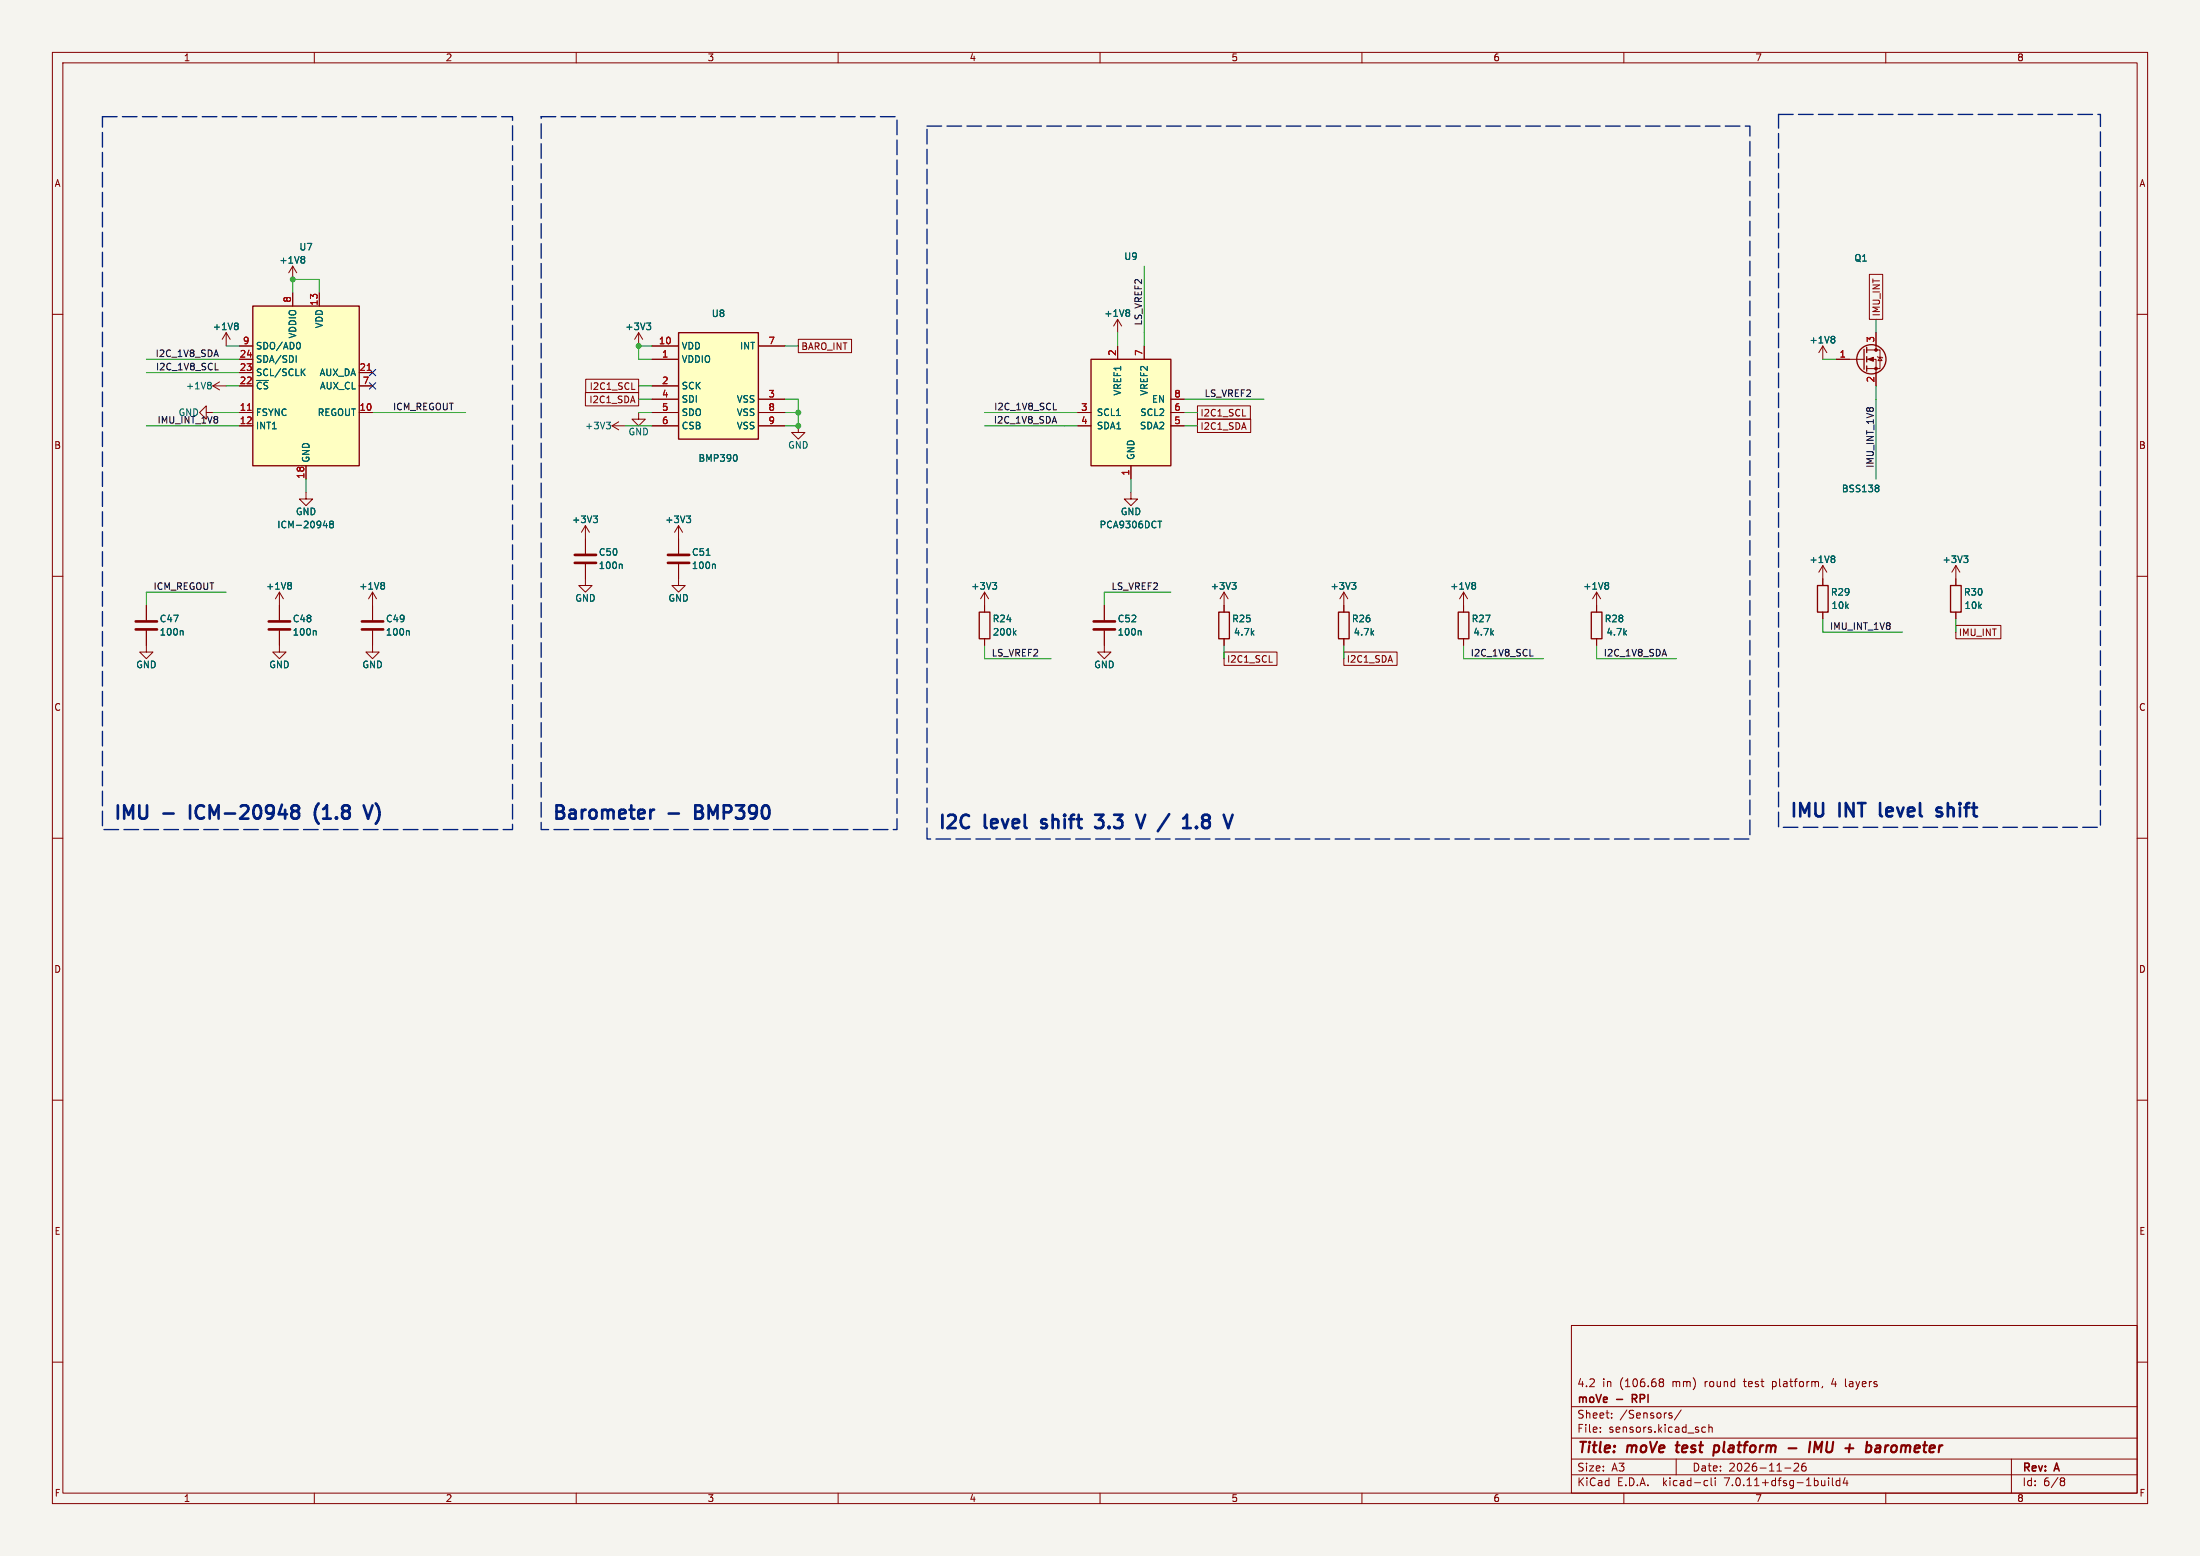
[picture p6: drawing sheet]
<svg xmlns="http://www.w3.org/2000/svg" width="420mm" height="297mm" viewBox="0 0 420 297" stroke-linecap="round" stroke-linejoin="round" font-family="sans-serif">
<path d="M0 0h420v297h-420z" fill="#f5f4ef" stroke="#f5f4ef" stroke-width=".19"/>
<g fill="none" stroke="#840000" stroke-width=".19">
<path d="M10 10h400v277h-400zM12 12h396v273h-396zM60 10v2M110 10v2M160 10v2M210 10v2M260 10v2M310 10v2M360 10v2M10 60h2M55.9 50.8v2.5M55.9 55.9v2.5"/>
<path d="M55.9 50.8l-.8 1.3M55.9 50.8l.7 1.3M61 55.9v2.5M356.9 52.4h2.5v8.6h-2.5zM408 60h2M39.4 78.7v-1.2l-1.3 1.2 1.3 1.3v-1.3h1.2M40.6 73.7l1.3 .7M40.6 73.7h2.6M41.9 72.9l-1.3 .8M43.2 63.5l-.8 1.3M43.2 63.5v2.5M43.2 63.5l.7 1.3"/>
<path d="M45.7 73.7h2.6M45.7 78.7h2.6M45.7 71.1h2.6M45.7 68.6h2.6M45.7 66h2.6M68.6 73.7h2.5M68.6 78.7h2.5M68.6 71.1h2.5M111.8 74.9h10.1v2.6h-10.1zM111.8 72.4h10.1v2.5h-10.1zM120.6 74.3h.6M121.9 78.7v1.3h1.3l-1.3 1.3-1.3-1.3h1.3"/>
<path d="M121.9 63.5l-.7 1.3M121.9 63.5v2.5M121.9 63.5l.8 1.3M124.5 73.7h5M124.5 78.7h5M124.5 68.6h5M124.5 66h5M124.5 76.2h5M144.8 78.7h5.1M144.8 66h5.1M144.8 76.2h5.1M152.4 64.8h10.2v2.5h-10.2z"/>
<path d="M205.7 78.7h2.6M213.4 61l-.8 1.2M213.4 61v2.5M213.4 66v2.6M213.4 61l.7 1.2M218.4 66v2.6M223.5 78.7h2.6M223.5 76.2h2.6M228.6 77.5h10.1v2.5h-10.1zM237.2 79.4h.6M348 66v2.6M348 66l-.8 1.3"/>
<path d="M348 66l.7 1.3M350.5 68.6h5.4M356.4 68.6h1.7v5.1M356.4 66.8h2.5v3.6h-2.5M358.1 63.5v3.3M358.4 68.1l1 .2M358.9 68.2l.4 .6h-.8zM45.7 81.3h2.6M58.4 94v1.3h1.3l-1.3 1.2-1.3-1.2h1.3M58.4 88.9v2.5M116.8 81.3h2.6M116.8 81.3l1.3 .7"/>
<path d="M118.1 80.5l-1.3 .8M124.5 81.3h5M144.8 81.3h5.1M152.4 81.3v1.3h1.3l-1.3 1.2-1.3-1.2h1.3M205.7 81.3h2.6M215.9 94v1.3h1.3l-1.3 1.2-1.3-1.2h1.3M215.9 88.9v2.5M223.5 81.3h2.6M228.6 80h10.2v2.6h-10.2zM10 110h2M27.9 115.6v2.8M53.3 113v5.4"/>
<path d="M53.3 113l-.7 1.3M53.3 113l.8 1.3M71.1 113l-.7 1.3M71.1 113v5.4M71.1 113l.8 1.3M111.8 107.7v4.1h1.2l-1.2 1.2-1.3-1.2h1.3M111.8 100.3v5.4M111.8 100.3l-.8 1.3M111.8 100.3l.7 1.3M129.5 107.7v4.1h1.3l-1.3 1.2-1.2-1.2h1.2M129.5 100.3l-.7 1.3M129.5 100.3v5.4"/>
<path d="M129.5 100.3l.8 1.3M188 113l-.8 1.3M188 113v3.8M188 113l.7 1.3M210.8 115.6v2.8M233.7 113l-.8 1.3M233.7 113v3.8M233.7 113l.7 1.3M256.5 113v3.8M256.5 113l-.7 1.3M256.5 113l.8 1.3M279.4 113l-.8 1.3"/>
<path d="M279.4 113v3.8M279.4 113l.8 1.3M304.8 113l-.8 1.3M304.8 113v3.8M304.8 113l.8 1.3M348 108v3.8M348 116.8v1.3M348 108l-.8 1.2M348 108l.7 1.2M373.4 119.4h8.6v2.5h-8.6zM373.4 108l-.8 1.2M373.4 108v3.8"/>
<path d="M373.4 116.8v1.3M373.4 108l.7 1.2M408 110h2M27.9 120.4v4.1h1.3l-1.3 1.2-1.2-1.2h1.2M53.3 120.4v4.1h1.3l-1.3 1.2-1.2-1.2h1.2M71.1 120.4v4.1h1.3l-1.3 1.2-1.3-1.2h1.3M188 121.9v1.3M210.8 120.4v4.1h1.3l-1.3 1.2-1.3-1.2h1.3M233.7 124.5h10.1v2.5h-10.1zM233.7 121.9v1.3M242.3 126.4h.6M256.5 124.5h10.2v2.5h-10.2z"/>
<path d="M256.5 121.9v1.3M279.4 121.9v1.3M304.8 121.9v1.3M10 160h2M408 160h2M10 210h2M408 210h2M10 260h2M300 253h108v32h-108zM408 260h2M300 278.5h108M300 274.5h108"/>
<path d="M300 268.5h108M305.5 273.2v.2M305.5 272.5v.1M307.7 270.5v.2M307.7 269.8v.1M316.9 263.8h.1M316.9 263.3l.4-.1 .2 .1 .1 .2-.3 .3M317 263.8h.3M317 263.8l-.1 .1M317.3 263.8l.3 .3-.1 .4-.2 .2-.4-.1M318.8 270.2l.4 .1v.2l-.2 .2h-.3M318.8 269.7l.4 .1"/>
<path d="M320 278.5v3M320.9 269.1l-1.2 1.9M325.6 272.5l-.4-.1-.3 .3 .1 .6h.6M326.2 272.5l.2-.1 .4 .1 .1 .9M326.2 271.9v1.5M342.5 279.4l.6-.1 .2 .1 .1 .3-1 1.1h1M344.7 279.3a.59 .59 0 0 0-.8 .6v.6l.2 .2 .4 .1 .2-.2 .1-.5-.1-.2h-.5l-.3 .2M347.9 264.6l-.1 .3M350 263.1l-.3 1.1h.9M352.3 263.2v1.3l.2 .2M384 278.5v6.5M60 285v2"/>
<path d="M110 285v2M160 285v2M210 285v2M260 285v2M300 281.5h108M310 285v2M325.6 282.6l.4 .1M326 283.5l-.4 .1M326.7 282.1v1.3l.2 .2M327.4 282.1v.1M327.4 282.6v1M340.7 280.2h1.2"/>
<path d="M349.1 282.1v.1M349.1 282.6v1M349.8 282.1v1.3l.2 .2M351.2 282.7l-.4-.1-.3 .3 .2 .6h.5M351.2 282.1v1.5M352.2 282l-.3 1.1h.9M352.6 282.6v1M360 285v2M393.6 282.1h.3l.3 .3-.3 .3M393.6 282.7h.3M393.9 282.7l.2 .2 .1 .4-.3 .3h-.3"/>
</g>
<g fill="none" stroke="#840000" stroke-width=".4">
<path d="M319.9 275.9h.7M320.3 275.2l-.3 1.7 .3 .3M327.2 277.1h.7M327.3 276h.8M327.3 275.9l-.2 2M341.4 276.4h1.6M345.6 275.2l-.3 2M346.3 277.2l.2-2 .5 1.4 .9-1.4-.3 2M356.4 275.2l-.2 2M358.9 276v1.2M359 276.3l-.2 .1M360 275.9l-.2 1.3"/>
<path d="M360.4 275.9l-.5 .4"/>
</g>
<path d="M311.6 267h.6M312.2 266.2h-.6v1.5" fill="none" stroke="#840000" stroke-width=".3"/>
<path d="M25.9 118.6h4.1M51.3 118.6h4.1M69.1 118.6h4.1M109.7 107.4h4.1M109.7 105.9h4.1M127.5 107.4h4.1M127.5 105.9h4.1M208.8 118.6h4.1M25.9 120.1h4.1M51.3 120.1h4.1M69.1 120.1h4.1M208.8 120.1h4.1" fill="none" stroke="#840000" stroke-width=".51"/>
<g fill="none" stroke="#006464" stroke-width=".19">
<path d="M57.9 49l.3 .2-.3 .3 .3 .2v.3l-.3 .2M215.4 59.1l.3 .3-.3 .3 .3 .2v.2l-.3 .3M40.1 73l.2 .2-.2 .3 .2 .3v.2l-.2 .2M45.2 61.7l.3 .2-.3 .3 .3 .2v.3l-.3 .2M56.5 67.9v1.3M57 65.3a.79 .79 0 0 1 0 1.3M57.7 71l.5 .7M58.2 70.4l-.7 .8M123.4 61.7h.8l-.4 .4M124 62.1l.2 .3v.3l-.2 .2M350 64.2l.3 .2-.3 .3 .3 .3v.2l-.3 .3M62.3 99.9v.8"/>
<path d="M113.3 98.5h.8l-.5 .5M113.8 99l.3 .2v.3l-.3 .3M115.8 80.6h.7l-.4 .5M116.3 81.1l.2 .2v.3l-.2 .3M131.1 98.5h.7l-.4 .5M131.6 99l.2 .2v.3l-.2 .3M140.5 86.8l.2 .5-.2 .7M221 99.5h.8M358.5 92.6l.2 .2-.2 .3 .1 .2 .1 .3-.2 .3M55.4 111.2l.2 .2-.2 .3 .2 .3v.2l-.2 .3M61.7 100.3h.8M63.2 100l-.3-.2 .3-.3h.3l.2 .2-.3 .3"/>
<path d="M63.2 100l-.3 .3 .1 .3 .2 .1h.3l.2-.2v-.2l-.3-.3M63.2 100h.2M73.2 111.2l.2 .2-.2 .3 .2 .3v.2l-.2 .3M118.6 107.7l.2 .2v.6M134.8 106h.7M136.4 107.7l.2 .2v.6M189.5 111.2h.8l-.5 .5M190 111.7l.3 .2v.3l-.3 .3M235.2 111.2h.8l-.4 .5M235.7 111.7l.3 .2v.3l-.3 .3M258.1 111.2h.7l-.4 .5M258.6 111.7l.2 .2v.3l-.2 .3"/>
<path d="M281.5 111.2l.2 .2-.2 .3 .2 .3v.2l-.2 .3M306.9 111.2l.2 .2-.2 .3 .2 .3v.2l-.2 .3M350 106.1l.3 .3-.3 .3 .3 .2v.2l-.3 .3M374.9 106.1h.8l-.4 .5M375.4 106.6l.3 .2v.3l-.3 .3M34.8 120.4l.2 .2v.6M60.2 120.4l.2 .2v.6M78 120.4l.1 .2v.6M193.6 120.7l.4 .5M194 120.4l-.5 .5M217.7 120.4l.1 .2v.6"/>
</g>
<g fill="#ffffc2" stroke="#ffffc2" stroke-width=".19">
<path d="M48.3 58.4h20.3v30.5h-20.3z"/>
<path d="M129.5 63.5h15.3v20.3h-15.3z"/>
<path d="M208.3 68.6h15.2v20.3h-15.2z"/>
</g>
<g fill="none" stroke="#840000" stroke-width=".25">
<path d="M48.3 58.4h20.3v30.5h-20.3zM129.5 63.5h15.3v20.3h-15.3zM208.3 68.6h15.2v20.3h-15.2zM355.9 66.7v3.8M356.4 66.3v1M356.4 68.1v1M356.4 69.9v1M186.9 116.8h2.1v5.1h-2.1zM232.7 116.8h2v5.1h-2zM255.5 116.8h2.1v5.1h-2.1zM278.4 116.8h2v5.1h-2zM303.8 116.8h2v5.1h-2z"/>
<path d="M347 111.8h2v5h-2zM372.4 111.8h2v5h-2z"/>
<circle cx="357.3" cy="68.6" r="2.79"/>
</g>
<path d="M47.2 78.3h.8M70.1 70.7h.7" fill="none" stroke="#a90000" stroke-width=".19"/>
<g fill="#840000" stroke="#840000" stroke-width=".19">
<path d="M356.6 68.6l1-.4v.8z"/>
<circle cx="358.1" cy="70.4" r=".25"/>
<circle cx="358.1" cy="66.8" r=".25"/>
</g>
<path d="M41.1 70.6h.6M201.1 78.2h.6M292.1 125.2h.6" fill="none" stroke="#0f0f0f" stroke-width=".19"/>
<g fill="none" stroke="#002080" stroke-width=".51">
<path d="M36.3 153.7v2.6M55.9 153.8l.2-.1 .7 .1a.53 .53 0 0 1 .3 .6 .53 .53 0 0 1-.5 .4M55.9 154.7l.2 .1M56.1 154.8h.5M56.1 154.8l-.2 .1M56.6 154.8l.5 .5-.1 .7-.4 .3-.7-.2M60.8 153.4a2.91 2.91 0 0 0 0 3.8M69.4 153.7l.9 2.6 .8-2.6M71.7 153.4a2.91 2.91 0 0 1 0 3.8M124.9 154.6a.65 .65 0 0 0-.8 .4M132.7 154.9h.9M133.6 153.7h-.9v2.6h1"/>
<path d="M198.8 157.9l.2 .2M198.9 156.5l-.1 .2 .1 .4M209.1 155.5h1.5l-.8 1 .6 .1M209.1 157.8l.3 .3 1-.2M216.9 155.5l.9 2.6 .8-2.6M228.4 157.8l.1 .1-.1 .2M228.4 157.8l-.1 .1 .1 .2M228.4 157.8v.3M230 156.6l-.5 .5v.5l.2 .3 .8 .2M230 156.6h.5M230.5 155.5l-.8 .1a.53 .53 0 0 0-.2 .6 .53 .53 0 0 0 .5 .4M358.9 153.3v2.2l.1 .2"/>
<path d="M370.6 154.3l-.6-.2-.3 .4 .1 .4 .8 .2 .2 .2-.2 .4-.2 .1-.7-.1"/>
</g>
<path d="M19.6 22.3h78.2v136h-78.2v-136M103.3 22.3h67.9v136h-67.9v-136M177 24.1h157.1v136h-157.1v-136M339.5 21.8h61.5v136.1h-61.5v-136.1" fill="none" stroke="#002080" stroke-width=".25" stroke-dasharray="2.8 1"/>
<g fill="none" stroke="#009600" stroke-width=".19">
<path d="M55.9 55.9v-2.6h5.1v2.6M218.4 50.8v15.2M27.9 71.1h17.8M27.9 68.6h17.8M40.6 78.7h5.1M43.2 73.7h2.5M43.2 66h2.5M71.1 78.7h17.8M121.9 78.7h2.6M121.9 73.7h2.6M121.9 76.2h2.6M124.5 66h-2.6v2.6h2.6"/>
<path d="M149.9 78.7h2.5M149.9 76.2h2.5v5.1h-2.5M149.9 66h2.5M188 78.7h17.7M213.4 63.5v2.5M226.1 78.7h2.5M226.1 76.2h15.2M348 68.6h2.5M358.1 61v2.5M358.1 73.7v17.7M27.9 81.3h17.8M58.4 91.4v2.6"/>
<path d="M119.4 81.3h5.1M188 81.3h17.7M215.9 91.4v2.6M226.1 81.3h2.5M43.2 113h-15.3v2.6M223.5 113h-12.7v2.6M348 118.1v2.6h15.2M373.4 118.1v2.6M188 123.2v2.5h12.7M233.7 123.2v2.5M256.5 123.2v2.5M279.4 123.2v2.5h15.2"/>
<path d="M304.8 123.2v2.5h15.2"/>
</g>
<path d="M70.5 73.1l1.2 1.2M70.5 70.5l1.2 1.2M71.7 73.1l-1.2 1.2M71.7 70.5l-1.2 1.2" fill="none" stroke="#000084" stroke-width=".19"/>
<g fill="#009600" stroke="#009600" stroke-width=".19">
<circle cx="152.4" cy="78.7" r=".46"/>
<circle cx="121.9" cy="66" r=".46"/>
<circle cx="152.4" cy="81.3" r=".46"/>
<circle cx="55.9" cy="53.3" r=".46"/>
</g>
<g font-size="3.5" fill="#002080">
<text x="21.6" y="156.6">IMU</text>
<text x="31.3" y="156.6">-</text>
<text x="37.4" y="156.6">ICM-20948</text>
<text x="62.2" y="156.6">(1.8</text>
<text x="105.3" y="156.6">Barometer</text>
<text x="127.7" y="156.6">-</text>
<text x="133.8" y="156.6">BMP390</text>
<text x="179" y="158.4">I2C</text>
<text x="188.1" y="158.4">level</text>
<text x="200" y="158.4">shift</text>
<text x="211.4" y="158.4">3.3</text>
<text x="220.4" y="158.4">V</text>
<text x="225.5" y="158.4">/</text>
<text x="231.1" y="158.4">1.8</text>
<text x="341.5" y="156.2">IMU</text>
<text x="351.3" y="156.2">INT</text>
<text x="360" y="156.2">level</text>
<text x="371.9" y="156.2">shift</text>
</g>
<g font-size="2.8" fill="#840000">
<text x="301" y="277.9">Title:</text>
<text x="310.6" y="277.9">moVe</text>
<text x="320.9" y="277.9">test</text>
<text x="328.8" y="277.9">platform</text>
<text x="348.6" y="277.9">IMU</text>
<text x="356.3" y="277.9">+</text>
<text x="361.1" y="277.9">barometer</text>
</g>
<g font-size="2.1" fill="#840000">
<text x="301" y="268.2">moVe</text>
<text x="301" y="265">4.2</text>
<text x="305.9" y="265">in</text>
<text x="308.7" y="268.2">-</text>
<text x="309.2" y="265">(106.68</text>
<text x="312.3" y="268.2">RPI</text>
<text x="319.4" y="265">mm)</text>
<text x="325.7" y="265">round</text>
<text x="333.3" y="265">test</text>
<text x="338.9" y="265">platform,</text>
<text x="350.4" y="265">4</text>
<text x="353.1" y="265">layers</text>
<text x="301" y="273.7">File:</text>
<text x="301" y="271">Sheet:</text>
<text x="307.1" y="273.7">sensors.kicad_sch</text>
<text x="309.2" y="271">/Sensors/</text>
<text x="301" y="281.1">Size:</text>
<text x="307.6" y="281.1">A3</text>
<text x="323" y="281.1">Date:</text>
<text x="330" y="281.1">2026-11-26</text>
<text x="386" y="281.3">Rev:</text>
<text x="392.4" y="281.3">A</text>
<text x="301" y="283.9">KiCad</text>
<text x="308.7" y="283.9">E.D.A.</text>
<text x="317.6" y="283.9">kicad-cli</text>
<text x="329.5" y="283.9">7.0.11+dfsg-1build4</text>
<text x="386" y="283.9">Id:</text>
<text x="390.1" y="283.9">6/8</text>
</g>
<g font-size="1.8" fill="#840000">
<text x="35" y="11.9">1</text>
<text x="85" y="11.9">2</text>
<text x="135" y="11.9">3</text>
<text x="185" y="11.9">4</text>
<text x="235" y="11.9">5</text>
<text x="285" y="11.9">6</text>
<text x="335" y="11.9">7</text>
<text x="385" y="11.9">8</text>
<text x="10.3" y="35.9">A</text>
<text x="408.3" y="35.9">A</text>
<text x="359.1" y="60.5" transform="rotate(-90 359.1 60.5)">IMU_INT</text>
<text x="152.9" y="67">BARO_INT</text>
<text x="112.4" y="77.2">I2C1_SDA</text>
<text x="112.5" y="74.6">I2C1_SCL</text>
<text x="229.1" y="82.2">I2C1_SDA</text>
<text x="229.1" y="79.7">I2C1_SCL</text>
<text x="10.3" y="85.9">B</text>
<text x="408.2" y="85.9">B</text>
<text x="373.9" y="121.6">IMU_INT</text>
<text x="234.2" y="126.7">I2C1_SCL</text>
<text x="257" y="126.7">I2C1_SDA</text>
<text x="10.3" y="135.9">C</text>
<text x="408.2" y="135.9">C</text>
<text x="10.3" y="185.9">D</text>
<text x="408.2" y="185.9">D</text>
<text x="10.3" y="235.9">E</text>
<text x="408.3" y="235.9">E</text>
<text x="10.3" y="285.9">F</text>
<text x="35" y="286.9">1</text>
<text x="85" y="286.9">2</text>
<text x="135" y="286.9">3</text>
<text x="185" y="286.9">4</text>
<text x="235" y="286.9">5</text>
<text x="285" y="286.9">6</text>
<text x="335" y="286.9">7</text>
<text x="385" y="286.9">8</text>
<text x="408.3" y="285.9">F</text>
</g>
<g font-size="1.8" fill="#006464">
<text x="53.2" y="50.5">+1V8</text>
<text x="57" y="48">U7</text>
<text x="214.5" y="49.8">U9</text>
<text x="353.9" y="50.1">Q1</text>
<text x="40.5" y="63.2">+1V8</text>
<text x="56.7" y="64.7" transform="rotate(-90 56.7 64.7)">VDDIO</text>
<text x="61.8" y="62.8" transform="rotate(-90 61.8 62.8)">VDD</text>
<text x="119.3" y="63.2">+3V3</text>
<text x="135.8" y="60.7">U8</text>
<text x="210.7" y="60.7">+1V8</text>
<text x="345.3" y="65.8">+1V8</text>
<text x="48.8" y="72">SCL/SCLK</text>
<text x="48.8" y="69.4">SDA/SDI</text>
<text x="48.8" y="66.9">SDO/AD0</text>
<text x="60.9" y="72">AUX_DA</text>
<text x="130" y="69.4">VDDIO</text>
<text x="130" y="66.9">VDD</text>
<text x="141.2" y="66.9">INT</text>
<text x="35.4" y="74.5">+1V8</text>
<text x="48.8" y="74.5">~{CS}</text>
<text x="61" y="74.5">AUX_CL</text>
<text x="130" y="74.5">SCK</text>
<text x="130" y="77.1">SDI</text>
<text x="140.6" y="77.1">VSS</text>
<text x="214.2" y="75.6" transform="rotate(-90 214.2 75.6)">VREF1</text>
<text x="219.3" y="75.6" transform="rotate(-90 219.3 75.6)">VREF2</text>
<text x="219.8" y="77.1">EN</text>
<text x="48.8" y="79.6">FSYNC</text>
<text x="48.8" y="82.1">INT1</text>
<text x="60.6" y="79.6">REGOUT</text>
<text x="111.6" y="82.1">+3V3</text>
<text x="119.9" y="83.3">GND</text>
<text x="130" y="79.6">SDO</text>
<text x="130" y="82.1">CSB</text>
<text x="140.6" y="79.6">VSS</text>
<text x="140.6" y="82.1">VSS</text>
<text x="209.3" y="79.6">SCL1</text>
<text x="209.3" y="82.1">SDA1</text>
<text x="217.5" y="82.1">SDA2</text>
<text x="217.6" y="79.6">SCL2</text>
<text x="59.3" y="88.4" transform="rotate(-90 59.3 88.4)">GND</text>
<text x="133.2" y="88.3">BMP390</text>
<text x="150.4" y="85.8">GND</text>
<text x="216.8" y="87.9" transform="rotate(-90 216.8 87.9)">GND</text>
<text x="351.5" y="94.2">BSS138</text>
<text x="52.8" y="101">ICM-20948</text>
<text x="56.4" y="98.5">GND</text>
<text x="109.1" y="100">+3V3</text>
<text x="126.9" y="100">+3V3</text>
<text x="209.8" y="101">PCA9306DCT</text>
<text x="213.9" y="98.5">GND</text>
<text x="114.2" y="106.3">C50</text>
<text x="132" y="106.3">C51</text>
<text x="345.3" y="107.7">+1V8</text>
<text x="370.7" y="107.7">+3V3</text>
<text x="50.7" y="112.7">+1V8</text>
<text x="68.5" y="112.7">+1V8</text>
<text x="114.2" y="108.8">100n</text>
<text x="132" y="108.8">100n</text>
<text x="185.3" y="112.7">+3V3</text>
<text x="231" y="112.7">+3V3</text>
<text x="253.9" y="112.7">+3V3</text>
<text x="276.8" y="112.7">+1V8</text>
<text x="302.2" y="112.7">+1V8</text>
<text x="349.4" y="113.9">R29</text>
<text x="374.8" y="113.9">R30</text>
<text x="30.4" y="119">C47</text>
<text x="55.8" y="119">C48</text>
<text x="73.6" y="119">C49</text>
<text x="109.7" y="115">GND</text>
<text x="127.5" y="115">GND</text>
<text x="189.4" y="119">R24</text>
<text x="213.3" y="119">C52</text>
<text x="235.1" y="119">R25</text>
<text x="258" y="119">R26</text>
<text x="280.8" y="119">R27</text>
<text x="306.2" y="119">R28</text>
<text x="349.5" y="116.4">10k</text>
<text x="374.9" y="116.4">10k</text>
<text x="30.4" y="121.5">100n</text>
<text x="55.8" y="121.5">100n</text>
<text x="73.6" y="121.5">100n</text>
<text x="189.4" y="121.5">200k</text>
<text x="213.3" y="121.5">100n</text>
<text x="235.5" y="121.5">4.7k</text>
<text x="258.3" y="121.5">4.7k</text>
<text x="281.2" y="121.5">4.7k</text>
<text x="306.6" y="121.5">4.7k</text>
<text x="25.9" y="127.7">GND</text>
<text x="51.3" y="127.7">GND</text>
<text x="69.1" y="127.7">GND</text>
<text x="208.8" y="127.7">GND</text>
</g>
<g font-size="1.8" fill="#a90000">
<text x="55.6" y="57.9" transform="rotate(-90 55.6 57.9)">8</text>
<text x="60.7" y="58.5" transform="rotate(-90 60.7 58.5)">13</text>
<text x="46.3" y="65.8">9</text>
<text x="125.7" y="65.8">10</text>
<text x="146.6" y="65.8">7</text>
<text x="357.9" y="65.5" transform="rotate(-90 357.9 65.5)">3</text>
<text x="45.7" y="70.9">23</text>
<text x="45.7" y="68.3">24</text>
<text x="68.5" y="70.9">21</text>
<text x="126.3" y="68.3">1</text>
<text x="213.1" y="68" transform="rotate(-90 213.1 68)">2</text>
<text x="218.2" y="68" transform="rotate(-90 218.2 68)">7</text>
<text x="351.1" y="68.3">1</text>
<text x="45.7" y="73.4">22</text>
<text x="69.1" y="73.4">7</text>
<text x="126.3" y="73.4">2</text>
<text x="126.3" y="75.9">4</text>
<text x="146.6" y="75.9">3</text>
<text x="224.1" y="75.9">8</text>
<text x="357.9" y="73.1" transform="rotate(-90 357.9 73.1)">2</text>
<text x="45.7" y="78.5">11</text>
<text x="45.7" y="81">12</text>
<text x="68.5" y="78.5">10</text>
<text x="126.3" y="78.5">5</text>
<text x="126.3" y="81">6</text>
<text x="146.6" y="78.5">8</text>
<text x="146.6" y="81">9</text>
<text x="206.3" y="78.5">3</text>
<text x="206.3" y="81">4</text>
<text x="224.1" y="81">5</text>
<text x="224.1" y="78.5">6</text>
<text x="58.2" y="91.5" transform="rotate(-90 58.2 91.5)">18</text>
<text x="215.6" y="90.9" transform="rotate(-90 215.6 90.9)">1</text>
</g>
<g font-size="1.8" fill="#0f0f0f">
<text x="218.1" y="62.2" transform="rotate(-90 218.1 62.2)">LS_VREF2</text>
<text x="29.6" y="68.2">I2C_1V8_SDA</text>
<text x="29.7" y="70.8">I2C_1V8_SCL</text>
<text x="229.9" y="75.9">LS_VREF2</text>
<text x="30" y="80.9">IMU_INT_1V8</text>
<text x="34" y="79.6">GND</text>
<text x="74.9" y="78.4">ICM_REGOUT</text>
<text x="189.6" y="80.9">I2C_1V8_SDA</text>
<text x="189.7" y="78.4">I2C_1V8_SCL</text>
<text x="357.8" y="89.4" transform="rotate(-90 357.8 89.4)">IMU_INT_1V8</text>
<text x="29.2" y="112.7">ICM_REGOUT</text>
<text x="212.1" y="112.7">LS_VREF2</text>
<text x="189.2" y="125.4">LS_VREF2</text>
<text x="280.7" y="125.4">I2C_1V8_SCL</text>
<text x="306.1" y="125.4">I2C_1V8_SDA</text>
<text x="349.2" y="120.3">IMU_INT_1V8</text>
</g>
</svg>
